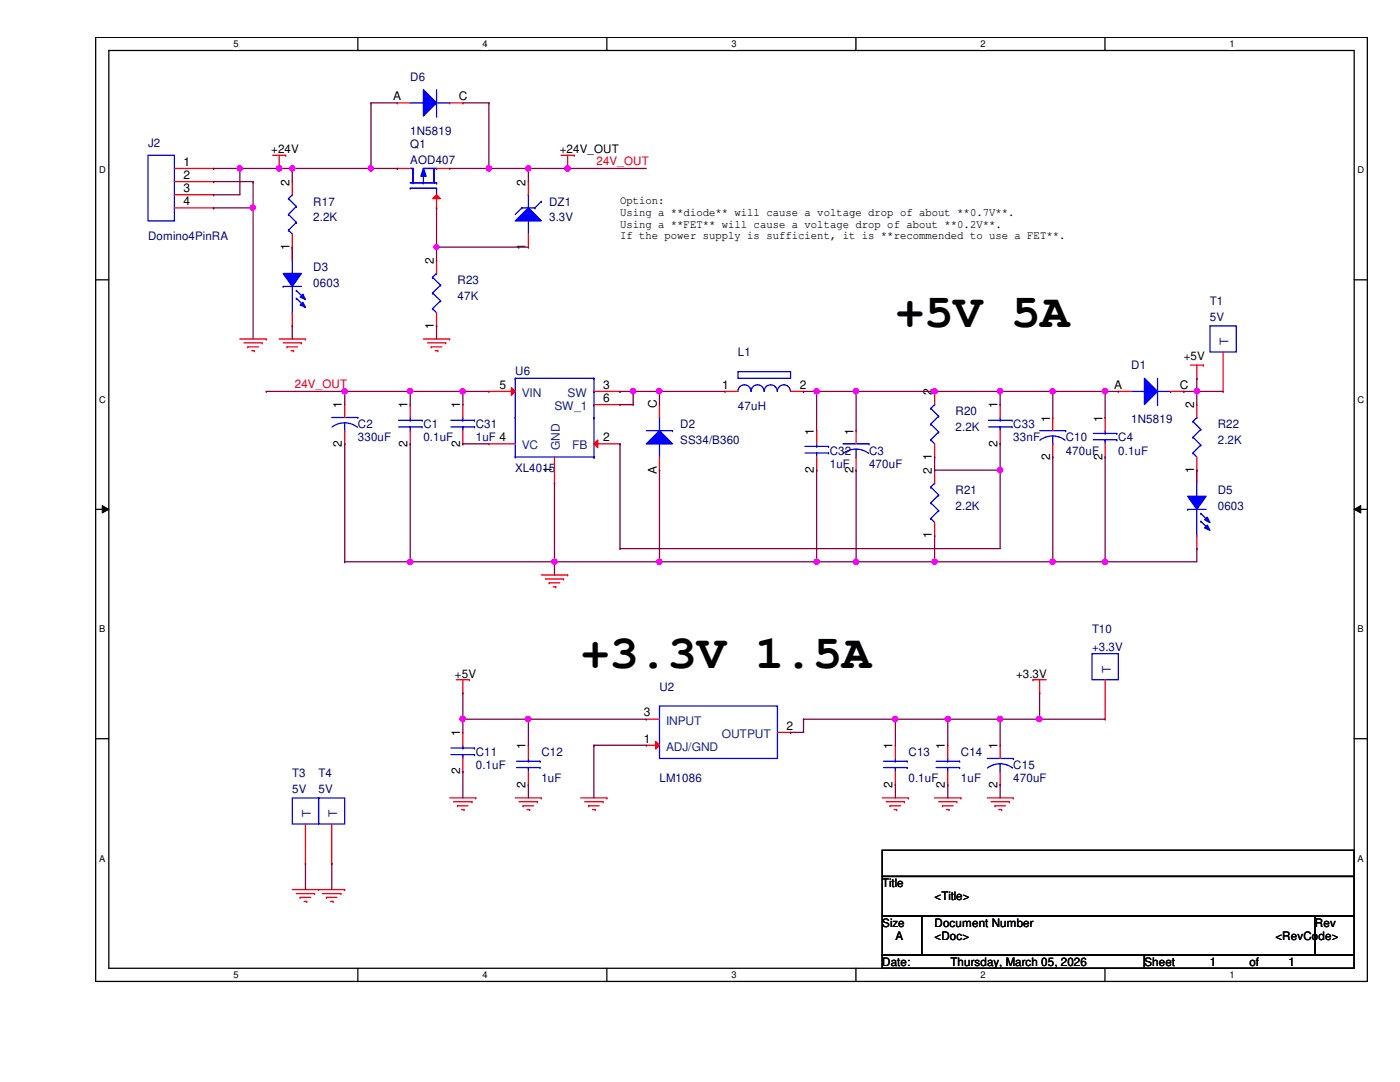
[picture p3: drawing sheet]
<svg xmlns="http://www.w3.org/2000/svg" width="279mm" height="216mm" viewBox="0 0 279 216" stroke-linecap="round" stroke-linejoin="round" font-family="sans-serif">
<path d="M19.1 7.5h253.8v188.3h-253.8zM21.7 10.1h248.6v183.1h-248.6z" fill="none" stroke="#000" stroke-width=".25"/>
<g fill="#fff">
<path d="M46.6 7.7h1v2.1h-1z"/>
<path d="M46.6 193.5h1v2.1h-1z"/>
</g>
<path d="M71.4 7.5v2.6M71.4 193.2v2.6" fill="none" stroke="#000" stroke-width=".25"/>
<g fill="#fff">
<path d="M96.3 7.7h1v2.1h-1z"/>
<path d="M96.3 193.5h1v2.1h-1z"/>
</g>
<path d="M121.1 7.5v2.6M121.1 193.2v2.6" fill="none" stroke="#000" stroke-width=".25"/>
<g fill="#fff">
<path d="M146 7.7h1v2.1h-1z"/>
<path d="M146 193.5h1v2.1h-1z"/>
</g>
<path d="M170.8 7.5v2.6M170.8 193.2v2.6" fill="none" stroke="#000" stroke-width=".25"/>
<g fill="#fff">
<path d="M195.7 7.7h1v2.1h-1z"/>
<path d="M195.7 193.5h1v2.1h-1z"/>
</g>
<path d="M220.5 7.5v2.6M220.5 193.2v2.6" fill="none" stroke="#000" stroke-width=".25"/>
<g fill="#fff">
<path d="M245.4 7.7h1v2.1h-1z"/>
<path d="M245.4 193.5h1v2.1h-1z"/>
<path d="M19.8 32.9h1.3v2.1h-1.3z"/>
<path d="M270.9 32.9h1.3v2.1h-1.3z"/>
<path d="M19.8 78.7h1.3v2.1h-1.3z"/>
<path d="M270.9 78.7h1.3v2.1h-1.3z"/>
</g>
<path d="M19.1 55.8h2.6M270.3 55.8h2.6" fill="none" stroke="#000" stroke-width=".25"/>
<g fill="#fff">
<path d="M19.8 124.5h1.2v2.1h-1.2z"/>
<path d="M270.9 124.5h1.3v2.1h-1.3z"/>
</g>
<path d="M19.1 101.6h2.6M270.3 101.6h2.6" fill="none" stroke="#000" stroke-width=".25"/>
<path d="M20.4 100.9l1.3 .7-1.3 .8zM270.3 101.6l1.3-.7v1.5z" fill="#000"/>
<path d="M20.4 100.9l1.3 .7-1.3 .8zM270.3 101.6l1.3-.7v1.5z" fill="none" stroke="#000" stroke-width=".2"/>
<g fill="#fff">
<path d="M19.8 170.3h1.2v2h-1.2z"/>
<path d="M270.9 170.3h1.3v2h-1.3z"/>
</g>
<path d="M19.1 147.4h2.6M270.3 147.4h2.6M176.1 169.7h94.2v5.2h-94.2zM176.1 174.9h94.2v7.9h-94.2zM176.1 182.8h7.8v7.8h-7.8zM176.1 190.6h52.3v2.6h-52.3zM183.9 182.8h78.5v7.8h-78.5zM228.4 190.6h41.9v2.6h-41.9zM262.4 182.8h7.9v7.8h-7.9z" fill="none" stroke="#000" stroke-width=".25"/>
<g fill="none" stroke="#f00" stroke-width=".25">
<path d="M34.8 33.6h7.8M34.8 36.2h7.8M34.8 38.9h7.8M42.6 33.6h.1M42.6 36.2h.1M42.6 38.9h.1M54.4 31h2.6M55.7 33.6h.1M55.7 31v2.6M57 31h.1M112 31h2.6M113.3 33.6h.1"/>
<path d="M113.3 31v2.6M114.6 31h.1M34.8 41.5h7.8M42.6 41.5h.1M47.9 67.6h5.2M48.7 68.4h3.6M49.4 69.2h.1M49.4 69.2h2.2M50.2 70h.6M50.8 70h.1M52.3 68.4h.1M53.1 67.6h.1"/>
<path d="M55.7 67.6h5.3M56.5 68.4h3.7M57.3 69.2h.1M57.3 69.2h2.1M58.1 70h.5M58.6 70h.1M60.2 68.4h.1M61 67.6h.1M84.5 67.6h5.2M85.3 68.4h3.6M86.1 69.2h.1M86.1 69.2h2.1"/>
<path d="M86.9 70h.5M87.4 70h.1M88.9 68.4h.1M89.7 67.6h.1M144.7 78.1h.1M144.7 78.1h2.6M157.8 78.1h2.6M160.4 78.1h.1M237.6 72.9h2.6M238.8 75.5h.1M238.8 72.9v2.6M240.2 72.9h.1"/>
<path d="M68.8 80.7h.1M68.8 88.6h.1M68.8 80.7v2.6M68.8 85.9v2.7M81.9 80.7h.1M81.9 88.6h.1M81.9 80.7v2.6M81.9 85.9v2.7M170.9 85.9h.1M170.9 93.8h.1M170.9 85.9v2.7M170.9 91.2v2.6"/>
<path d="M186.5 93.8h.1M186.5 93.8v2.6M210.1 83.3h.1M210.1 91.2h.1M210.1 83.3v2.6M210.1 88.6v2.6M238.8 93.8h.1M238.8 80.7h.1M238.8 80.7v2.6M238.8 91.2v2.6M108 114.7h5.3M108.8 115.5h3.7"/>
<path d="M109.6 116.3h.1M109.6 116.3h2.1M110.4 117.1h.5M110.9 117.1h.1M112.5 115.5h.1M113.3 114.7h.1M186.5 106.9h.1M186.5 104.3v2.6M91.1 135.6h2.6M92.4 138.3h.1M92.4 135.6v2.7M93.7 135.6h.1"/>
<path d="M206.2 135.6h.1M206.2 135.6h2.6M207.5 138.3h.1M207.5 135.6v2.7M89.7 159.2h5.3M90.5 160h3.7M94.2 160h.1M95 159.2h.1M102.8 159.2h5.2M103.6 160h3.7M107.3 160h.1M108 159.2h.1"/>
<path d="M115.9 159.2h5.2M116.7 160h3.7M120.4 160h.1M121.1 159.2h.1M176.1 159.2h5.2M176.9 160h3.6M178.7 148.7h.1M178.7 156.6h.1M178.7 148.7v2.6M178.7 154v2.6M180.5 160h.1M181.3 159.2h.1"/>
<path d="M186.5 159.2h5.3M187.3 160h3.7M189.1 148.7h.1M189.1 156.6h.1M189.1 148.7v2.6M189.1 154v2.6M191 160h.1M191.8 159.2h.1M197 159.2h5.2M197.8 160h3.7M199.6 148.7h.1M199.6 156.6h.1"/>
<path d="M199.6 148.7v2.6M199.6 154v2.6M201.5 160h.1M202.2 159.2h.1M58.3 177.5h10.5M59.1 178.3h3.7M59.9 179.1h.1M59.9 179.1h2.1M60.7 179.9h.5M61 172.3h.1M61 164.4v7.9M61.2 179.9h.1"/>
<path d="M62.8 178.3h.1M63.6 177.5h.1M64.3 178.3h3.7M65.2 179.1h.1M65.2 179.1h2M65.9 179.9h.6M66.5 179.9h.1M68 178.3h.1M68.8 177.5h.1M91.3 160.8h.1M91.3 160.8h2.1M92.1 161.5h.5"/>
<path d="M92.6 161.5h.1M104.4 160.8h.1M104.4 160.8h2.1M105.2 161.5h.5M105.7 161.5h.1M117.5 160.8h.1M117.5 160.8h2M118.2 161.5h.6M118.8 161.5h.1M177.6 160.8h.1M177.6 160.8h2.1M178.4 161.5h.5"/>
<path d="M178.9 161.5h.1M188.1 160.8h.1M188.1 160.8h2.1M188.9 161.5h.5M189.4 161.5h.1M198.6 160.8h.1M198.6 160.8h2.1M199.3 161.5h.6M199.9 161.5h.1"/>
</g>
<g fill="none" stroke="#00f" stroke-width=".25">
<path d="M29.5 31h5.3v13.1h-5.3zM147.3 74.2h10.5v1.3h-10.5zM147.3 78.1a1.29 1.29 0 0 1 1.3-1.3 1.29 1.29 0 0 1 1.3 1.3 1.31 1.31 0 0 1 1.3-1.3 1.31 1.31 0 0 1 1.3 1.3M152.5 78.1a1.29 1.29 0 0 1 1.3-1.3 1.29 1.29 0 0 1 1.3 1.3M155.2 78.1a1.29 1.29 0 0 1 1.2-1.3 1.29 1.29 0 0 1 1.3 1.3M66.2 83.3h5.2M68.8 85.9h.1M68.8 84.4l1.3 .2 1.2 .7M68.8 84.4l-1.6 .3-.9 .5M68.8 84.4v1.5M71.4 83.3h.1M79.5 85.2h4.7"/>
<path d="M79.5 83.9h4.7M81.9 83.9h.1M81.9 85.2h.1M81.9 83.3v.6M81.9 85.2v.7M84.2 85.2h.1M84.2 83.9h.1M168.2 88.6h5.2M170.9 91.2h.1M170.9 89.6l1.5 .3 1 .6M170.9 89.6l-1.2 .2-1.4 .7M170.9 89.6v1.6"/>
<path d="M173.4 88.6h.1M185.8 97.2h.1M185.8 97.2l1.5 1.6M186.5 96.4h.1M186.5 96.4l-.7 .8M187.3 98.8h.1M187.3 98.8l-1.5 1.5M207.5 85.9h5.2M210.1 88.6h.1M210.1 87l1.6 .3 .9 .5M210.1 87l-1.1 .1-1.5 .7M210.1 87v1.6"/>
<path d="M212.7 85.9h.1M238.1 90.4h.1M238.1 87.2h.1M238.1 84.1h.1M238.1 90.4l.7 .8M238.1 87.2l1.5 1.6M238.1 84.1l1.5 1.6M238.8 83.3h.1M238.8 83.3l-.7 .8M239.6 88.8h.1M239.6 85.7h.1M239.6 88.8l-1.5 1.6"/>
<path d="M239.6 85.7l-1.5 1.5M185.8 103.5h.1M185.8 100.3h.1M185.8 103.5l.7 .8M185.8 100.3l1.5 1.6M187.3 101.9h.1M187.3 101.9l-1.5 1.6M58.3 159.2h5.3v5.2h-5.3zM176.3 153.2h4.8M176.3 151.9h4.8M178.7 151.9h.1M178.7 153.2h.1"/>
<path d="M178.7 151.3v.6M178.7 153.2v.8M181.1 153.2h.1M181.1 151.9h.1M186.8 153.2h4.7M186.8 151.9h4.7M189.1 151.9h.1M189.1 153.2h.1M189.1 151.3v.6M189.1 153.2v.8M191.5 153.2h.1M191.5 151.9h.1"/>
<path d="M197 151.3h5.2M199.6 154h.1M199.6 152.4l1.6 .3 .9 .5M199.6 152.4l-1.6 .3-.9 .5M199.6 152.4v1.6M202.2 151.3h.1"/>
</g>
<path d="M129 88.6l2.6-2.7 2.6 2.7z" fill="#00f"/>
<g fill="none" stroke="#00f" stroke-width=".25">
<path d="M102.8 75.5h.1M102.8 78.1h.1M102.8 75.5v15.7M102.8 75.5h15.7M118.5 75.5h.1M118.5 78.1h.1M118.5 75.5v15.7M102.8 91.2h.1M102.8 83.3h.1M102.8 91.2h15.7M118.5 91.2h.1M118.5 83.3h.1"/>
<path d="M118.5 80.7h.1M129 88.6l2.6-2.7 2.6 2.7zM129 85.9h5.2M131.6 88.6h.1M131.6 83.3h.1M131.6 83.3v2.6M131.6 88.6v2.6M134.2 85.9h.1"/>
</g>
<path d="M110.7 96.4h.1M110.7 91.2v5.2M131.6 93.8h.1M131.6 80.7h.1M131.6 80.7v2.6M131.6 91.2v2.6" fill="none" stroke="#f00" stroke-width=".25"/>
<path d="M118.5 88.6l.8-.8v1.5z" fill="#f00"/>
<path d="M118.5 78.1h5.2M123.7 78.1h.1M97.6 88.6h.1M97.6 88.6h5.2M118.5 88.6l.8-.8v1.5zM118.5 88.6h5.2M118.5 80.7h7.9M123.7 88.6h.1M126.4 80.7h.1" fill="none" stroke="#f00" stroke-width=".25"/>
<path d="M102.1 77.3l.7 .8-.7 .8z" fill="#f00"/>
<path d="M97.6 78.1h.1M97.6 78.1h5.2M102.1 77.3l.7 .8-.7 .8z" fill="none" stroke="#f00" stroke-width=".25"/>
<path d="M238.8 99h.1M238.8 96.4v2.6M237 101.6h.1M237 101.6h3.7M238.8 106.9h.1M238.8 101.6v5.3" fill="none" stroke="#00f" stroke-width=".25"/>
<path d="M237 99h3.7l-1.9 2.6z" fill-rule="evenodd" fill="#00f"/>
<path d="M237 99h3.7l-1.9 2.6z" fill="none" stroke="#00f" stroke-width=".25"/>
<path d="M240.4 105.3l.6-.5 .5 1z" fill-rule="evenodd" fill="#00f"/>
<path d="M240.4 105.3l.6-.5 .5 1z" fill="none" stroke="#00f" stroke-width=".25"/>
<path d="M240.4 103.7l.6-.5 .5 1.1z" fill-rule="evenodd" fill="#00f"/>
<g fill="none" stroke="#00f" stroke-width=".25">
<path d="M81.9 37.5h.1M81.9 36.5h5.2M81.9 33.6h.5M81.9 37.5h5.2M82.4 33.6h.1M82.4 36.2h.1M82.4 36.5h.1M82.4 33.6v2.9M84.5 36.5h.1M84.5 33.6h2.6M84.5 34.9v1.6M86.6 33.9h.1"/>
<path d="M86.6 33.6h.1M86.6 33.6v2.9M87.1 36.5h.1M87.1 33.6h.1M87.1 37.5h.1M87.1 37.5v1.4M239.6 102.4h.1M239.6 104h.1M239.6 102.4l1.6 1.6M239.6 104l1.6 1.6M240.4 103.7l.6-.5 .5 1.1z"/>
</g>
<path d="M238.8 93.8h.1M238.8 93.8v2.6M238.8 109.5h.1M238.8 106.9v2.6" fill="none" stroke="#f00" stroke-width=".25"/>
<path d="M84.5 33.6l.5 1.6h-1z" fill="#00f"/>
<path d="M84.5 33.6l.5 1.6h-1z" fill="none" stroke="#00f" stroke-width=".25"/>
<path d="M86.4 39.6l.7-.7 .8 .7z" fill="#f00"/>
<g fill="none" stroke="#f00" stroke-width=".25">
<path d="M58.3 36.2h.1M58.3 36.2v2.7M79.3 33.6h.1M79.3 33.6h2.6M86.4 39.6l.7-.7 .8 .7zM87.1 38.9v2.6M87.1 33.6h2.6M89.7 33.6h.1M58.3 49.3h.1M58.3 46.7v2.6M87.1 41.5h.1M244.1 78.1h.1"/>
<path d="M244.1 70.2v7.9M199.6 80.7h.1M199.6 88.6h.1M199.6 80.7v2.6M199.6 85.9v2.7M220.6 135.6v7.9M220.6 143.5h.1M66.2 172.3h.1M66.2 164.4v7.9"/>
</g>
<g fill="none" stroke="#00f" stroke-width=".25">
<path d="M57.6 39.6h.1M57.6 39.6l1.5 1.6M58.3 38.9h.1M58.3 38.9l-.7 .7M57.6 45.9h.1M57.6 42.8h.1M57.6 45.9l.7 .8M57.6 42.8l1.5 1.6M59.1 44.4h.1M59.1 41.2h.1M59.1 44.4l-1.5 1.5M59.1 41.2l-1.5 1.6"/>
<path d="M241.5 65h5.2v5.2h-5.2zM197.3 85.2h4.7M197.3 83.9h4.7M199.6 83.9h.1M199.6 85.2h.1M199.6 83.3v.6M199.6 85.2v.7M202 85.2h.1M202 83.9h.1M217.9 130.4h5.3v5.2h-5.3zM63.6 159.2h5.2v5.2h-5.2z"/>
</g>
<path d="M84.5 17.9l2.6 2.6-2.6 2.7z" fill="#00f"/>
<path d="M84.5 17.9l2.6 2.6-2.6 2.7zM87.1 17.9v5.3M81.9 20.5h2.6M84.5 20.5h.1M87.1 23.2h.1M87.1 20.5h2.6M89.7 20.5h.1" fill="none" stroke="#00f" stroke-width=".25"/>
<path d="M79.3 20.5h.1M79.3 20.5h2.6M89.7 20.5h2.7M92.4 20.5h.1" fill="none" stroke="#f00" stroke-width=".25"/>
<path d="M102.8 44.1l2.7-2.6 2.5 2.6z" fill="#00f"/>
<g fill="none" stroke="#00f" stroke-width=".25">
<path d="M105.5 38.9h.1M105.5 38.9v2.6M56.5 57.1h.1M56.5 57.1h3.7M58.3 54.6h.1M58.3 51.9v2.7M58.3 57.1v5.3M102.8 44.1l2.7-2.6 2.5 2.6zM104.1 41.5h.1M104.1 41.5l-1.3 1.3M104.1 41.5h2.7M105.5 44.1h.1"/>
<path d="M105.5 44.1v2.6M106.8 41.5h.1M108 40.2h.1M108 40.2l-1.2 1.3M58.3 62.4h.1M160.7 90.4h4.7M160.7 89.1h4.7M163 89.1h.1M163 90.4h.1M163 88.6v.5M163 90.4v.8M165.4 90.4h.1"/>
<path d="M165.4 89.1h.1M185.8 87.8h.1M185.8 84.6h.1M185.8 81.5h.1M185.8 87.8l.7 .8M185.8 84.6l1.5 1.6M185.8 81.5l1.5 1.6M186.5 80.7h.1M186.5 80.7l-.7 .8M187.3 86.2h.1M187.3 83.1h.1M187.3 86.2l-1.5 1.6"/>
<path d="M187.3 83.1l-1.5 1.5M90 150.6h4.7M90 149.3h4.7M92.4 149.3h.1M92.4 150.6h.1M92.4 148.7v.6M92.4 150.6v.7M94.7 150.6h.1M94.7 149.3h.1"/>
</g>
<g fill="none" stroke="#f00" stroke-width=".25">
<path d="M105.5 36.2h.1M105.5 36.2v2.7M105.5 49.3h.1M105.5 46.7v2.6M186.5 78.1h.1M186.5 78.1v2.6M163 85.9h.1M163 93.8h.1M163 85.9v2.7M163 91.2v2.6M186.5 91.2h.1M186.5 88.6v2.6"/>
<path d="M92.4 146.1h.1M92.4 154h.1M92.4 146.1v2.6M92.4 151.3v2.7"/>
</g>
<path d="M56.5 54.6h3.7l-1.9 2.5z" fill-rule="evenodd" fill="#00f"/>
<path d="M56.5 54.6h3.7l-1.9 2.5z" fill="none" stroke="#00f" stroke-width=".25"/>
<path d="M59.9 60.8l.6-.5 .5 1z" fill-rule="evenodd" fill="#00f"/>
<path d="M59.9 60.8l.6-.5 .5 1z" fill="none" stroke="#00f" stroke-width=".25"/>
<path d="M60.5 58.7l.5 1.1-1.1-.5z" fill-rule="evenodd" fill="#00f"/>
<path d="M59.1 58h.1M59.1 59.5h.1M59.1 58l1.6 1.5M59.1 59.5l1.6 1.6M60.5 58.7l.5 1.1-1.1-.5z" fill="none" stroke="#00f" stroke-width=".25"/>
<path d="M58.3 49.3h.1M58.3 49.3v2.6M58.3 65h.1M58.3 62.4v2.6" fill="none" stroke="#f00" stroke-width=".25"/>
<path d="M228.4 75.5l2.6 2.6-2.6 2.6z" fill="#00f"/>
<g fill="none" stroke="#00f" stroke-width=".25">
<path d="M86.3 58.5h.1M86.3 55.3h.1M86.3 58.5l1.6 1.5M86.3 55.3l1.6 1.6M87.1 54.6h.1M87.1 54.6l-.8 .7M87.9 56.9h.1M87.9 56.9l-1.6 1.6M86.3 61.6h.1M86.3 61.6l.8 .8M87.9 60h.1M87.9 60l-1.6 1.6"/>
<path d="M225.8 78.1h2.6M228.4 75.5l2.6 2.6-2.6 2.6zM228.4 78.1h.1M231 75.5v5.2M231 78.1h2.6M233.6 78.1h.1M90 85.2h4.7M90 83.9h4.7M92.4 83.9h.1M92.4 85.2h.1M92.4 83.3v.6M92.4 85.2v.7"/>
<path d="M94.7 85.2h.1M94.7 83.9h.1M231 80.7h.1M131.6 140.9h23.6v10.4h-23.6z"/>
</g>
<g fill="none" stroke="#f00" stroke-width=".25">
<path d="M87.1 51.9h.1M87.1 51.9v2.7M87.1 65h.1M87.1 62.4v2.6M223.2 78.1h.1M223.2 78.1h2.6M233.6 78.1h2.7M236.3 78.1h.1M92.4 80.7h.1M92.4 88.6h.1M92.4 80.7v2.6M92.4 85.9v2.7"/>
<path d="M129 143.5h.1M129 143.5h2.6M155.2 146.1h2.6M157.8 146.1h.1"/>
</g>
<path d="M130.9 148l.7 .7-.7 .8z" fill="#f00"/>
<path d="M220.6 83.3h.1M220.6 91.2h.1M220.6 83.3v2.6M220.6 88.6v2.6M105.5 148.7h.1M105.5 156.6h.1M105.5 148.7v2.6M105.5 154v2.6M129 148.7h.1M129 148.7h2.6M130.9 148l.7 .7-.7 .8z" fill="none" stroke="#f00" stroke-width=".25"/>
<g fill="none" stroke="#00f" stroke-width=".25">
<path d="M218.2 87.8h4.7M218.2 86.5h4.7M220.6 86.5h.1M220.6 87.8h.1M220.6 85.9v.6M220.6 87.8v.8M222.9 87.8h.1M222.9 86.5h.1M103.1 153.2h4.7M103.1 151.9h4.7M105.5 151.9h.1M105.5 153.2h.1"/>
<path d="M105.5 151.3v.6M105.5 153.2v.8M107.8 153.2h.1M107.8 151.9h.1"/>
</g>
<path d="M92.4 138.3h.1M92.4 138.3v7.8M207.5 138.3h.1M207.5 138.3v5.2M92.4 143.5h.1M92.4 143.5h13.1" fill="none" stroke="#800040" stroke-width=".25"/>
<circle cx="92.3" cy="143.5" r=".51" fill="#f0f"/>
<circle cx="92.3" cy="143.5" r=".51" fill="none" stroke="#f0f" stroke-width=".25"/>
<path d="M105.5 143.5h.1M105.5 143.5v5.2M105.5 143.5h23.5" fill="none" stroke="#800040" stroke-width=".25"/>
<circle cx="105.4" cy="143.5" r=".51" fill="#f0f"/>
<circle cx="105.4" cy="143.5" r=".51" fill="none" stroke="#f0f" stroke-width=".25"/>
<path d="M160.4 143.5h.1M160.4 143.5v2.6M160.4 143.5h28.7M178.7 143.5h.1" fill="none" stroke="#800040" stroke-width=".25"/>
<circle cx="189.1" cy="143.5" r=".51" fill="#f0f"/>
<circle cx="189.1" cy="143.5" r=".51" fill="none" stroke="#f0f" stroke-width=".25"/>
<circle cx="178.7" cy="143.5" r=".5" fill="#f0f"/>
<circle cx="178.7" cy="143.5" r=".5" fill="none" stroke="#f0f" stroke-width=".25"/>
<path d="M178.7 143.5h.1M178.7 143.5v5.2M189.1 143.5h.1M189.1 143.5v5.2M189.1 143.5h10.5M199.6 143.5h.1M199.6 143.5v5.2" fill="none" stroke="#800040" stroke-width=".25"/>
<circle cx="199.6" cy="143.5" r=".51" fill="#f0f"/>
<circle cx="199.6" cy="143.5" r=".51" fill="none" stroke="#f0f" stroke-width=".25"/>
<path d="M199.6 143.5h.1M199.6 143.5h21M207.5 143.5h.1" fill="none" stroke="#800040" stroke-width=".25"/>
<circle cx="207.4" cy="143.5" r=".51" fill="#f0f"/>
<circle cx="207.4" cy="143.5" r=".51" fill="none" stroke="#f0f" stroke-width=".25"/>
<g fill="none" stroke="#800040" stroke-width=".25">
<path d="M42.6 33.6h.1M42.6 33.6h5.3M55.7 33.6h.1M55.7 33.6h2.6M89.7 33.6h7.9M97.6 33.6h.1M113.3 33.6h.1M113.3 33.6h15.7M92.4 154h.1M92.4 154v5.2M105.5 156.6h.1M105.5 156.6v2.6"/>
<path d="M118.5 148.7h.1M118.5 148.7h10.5M118.5 148.7v10.5M157.8 146.1h.1M157.8 146.1h2.6M178.7 156.6h.1M178.7 156.6v2.6M189.1 156.6h.1M189.1 156.6v2.6M199.6 156.6h.1M199.6 156.6v2.6M61 172.3h.1"/>
<path d="M61 172.3v5.2M66.2 172.3h.1M66.2 172.3v5.2"/>
</g>
<circle cx="113.2" cy="33.6" r=".5" fill="#f0f"/>
<circle cx="113.2" cy="33.6" r=".5" fill="none" stroke="#f0f" stroke-width=".25"/>
<g fill="none" stroke="#800040" stroke-width=".25">
<path d="M42.6 36.2h.1M42.6 36.2h7.9M50.5 36.2h.1M50.5 36.2v5.3M58.3 49.3h.1M58.3 49.3v2.6M58.3 65h.1M58.3 65v2.6M68.8 78.1h.1M68.8 78.1v2.6M123.7 78.1h.1M123.7 78.1h2.7"/>
<path d="M68.8 88.6h.1M68.8 88.6v23.5"/>
</g>
<circle cx="68.8" cy="78.1" r=".51" fill="#f0f"/>
<circle cx="68.8" cy="78.1" r=".51" fill="none" stroke="#f0f" stroke-width=".25"/>
<path d="M68.8 78.1h.1M68.8 78.1h23.6M81.9 78.1h.1M81.9 78.1v2.6" fill="none" stroke="#800040" stroke-width=".25"/>
<circle cx="92.3" cy="78.1" r=".51" fill="#f0f"/>
<circle cx="92.3" cy="78.1" r=".51" fill="none" stroke="#f0f" stroke-width=".25"/>
<circle cx="81.9" cy="78.1" r=".51" fill="#f0f"/>
<circle cx="81.9" cy="78.1" r=".51" fill="none" stroke="#f0f" stroke-width=".25"/>
<path d="M92.4 78.1h.1M92.4 78.1v2.6M92.4 78.1h5.2M126.4 78.1h.1M126.4 78.1v2.6h-2.7M92.4 88.6h.1M92.4 88.6h5.2M123.7 80.7h.1" fill="none" stroke="#800040" stroke-width=".25"/>
<circle cx="126.3" cy="78.1" r=".5" fill="#f0f"/>
<circle cx="126.3" cy="78.1" r=".5" fill="none" stroke="#f0f" stroke-width=".25"/>
<path d="M126.4 78.1h.1M126.4 78.1h5.2M131.6 78.1h.1M131.6 78.1v2.6" fill="none" stroke="#800040" stroke-width=".25"/>
<circle cx="131.6" cy="78.1" r=".51" fill="#f0f"/>
<circle cx="131.6" cy="78.1" r=".51" fill="none" stroke="#f0f" stroke-width=".25"/>
<path d="M131.6 78.1h.1M131.6 78.1h13.1M131.6 93.8h.1M131.6 93.8v18.3" fill="none" stroke="#800040" stroke-width=".25"/>
<circle cx="131.6" cy="112.1" r=".51" fill="#f0f"/>
<circle cx="131.6" cy="112.1" r=".51" fill="none" stroke="#f0f" stroke-width=".25"/>
<path d="M110.7 96.4h.1M110.7 96.4v15.7" fill="none" stroke="#800040" stroke-width=".25"/>
<circle cx="110.7" cy="112.1" r=".51" fill="#f0f"/>
<circle cx="110.7" cy="112.1" r=".51" fill="none" stroke="#f0f" stroke-width=".25"/>
<path d="M160.4 78.1h.1M160.4 78.1h2.6M170.9 93.8h.1M170.9 93.8v18.3" fill="none" stroke="#800040" stroke-width=".25"/>
<circle cx="170.8" cy="112.1" r=".51" fill="#f0f"/>
<circle cx="170.8" cy="112.1" r=".51" fill="none" stroke="#f0f" stroke-width=".25"/>
<path d="M163 78.1h.1M163 78.1v7.8M170.9 78.1h.1M170.9 78.1v7.8" fill="none" stroke="#800040" stroke-width=".25"/>
<circle cx="163" cy="78.1" r=".51" fill="#f0f"/>
<circle cx="163" cy="78.1" r=".51" fill="none" stroke="#f0f" stroke-width=".25"/>
<path d="M163 93.8h.1M163 93.8v18.3" fill="none" stroke="#800040" stroke-width=".25"/>
<circle cx="163" cy="112.1" r=".51" fill="#f0f"/>
<circle cx="163" cy="112.1" r=".51" fill="none" stroke="#f0f" stroke-width=".25"/>
<path d="M163 78.1h.1M163 78.1h23.5M170.9 78.1h.1" fill="none" stroke="#800040" stroke-width=".25"/>
<circle cx="186.5" cy="78.1" r=".51" fill="#f0f"/>
<circle cx="186.5" cy="78.1" r=".51" fill="none" stroke="#f0f" stroke-width=".25"/>
<circle cx="170.8" cy="78.1" r=".51" fill="#f0f"/>
<circle cx="170.8" cy="78.1" r=".51" fill="none" stroke="#f0f" stroke-width=".25"/>
<path d="M186.5 78.1h.1M186.5 78.1h13.1M199.6 78.1h.1M199.6 78.1v2.6M186.5 91.2h.1M186.5 91.2v2.6" fill="none" stroke="#800040" stroke-width=".25"/>
<circle cx="199.6" cy="78.1" r=".51" fill="#f0f"/>
<circle cx="199.6" cy="78.1" r=".51" fill="none" stroke="#f0f" stroke-width=".25"/>
<path d="M81.9 88.6h.1M81.9 88.6v23.5h-13.1M186.5 93.8h.1M199.6 88.6h.1M199.6 88.6v5.2h-13.1M68.8 112.1h.1" fill="none" stroke="#800040" stroke-width=".25"/>
<circle cx="81.9" cy="112.1" r=".51" fill="#f0f"/>
<circle cx="81.9" cy="112.1" r=".51" fill="none" stroke="#f0f" stroke-width=".25"/>
<path d="M81.9 112.1h.1M81.9 112.1h49.7M110.7 112.1h.1M163 112.1h.1M170.9 112.1h.1M186.5 106.9h.1M186.5 106.9v5.2h-23.5" fill="none" stroke="#800040" stroke-width=".25"/>
<circle cx="186.5" cy="112.1" r=".51" fill="#f0f"/>
<circle cx="186.5" cy="112.1" r=".51" fill="none" stroke="#f0f" stroke-width=".25"/>
<path d="M123.7 88.6h.1M123.7 88.6v20.9M199.6 93.8h.1M199.6 93.8v15.7h-75.9M123.7 109.5h.1M131.6 112.1h.1M131.6 112.1h31.4" fill="none" stroke="#800040" stroke-width=".25"/>
<circle cx="199.6" cy="93.8" r=".51" fill="#f0f"/>
<circle cx="199.6" cy="93.8" r=".51" fill="none" stroke="#f0f" stroke-width=".25"/>
<path d="M199.6 78.1h.1M199.6 78.1h21M210.1 78.1h.1" fill="none" stroke="#800040" stroke-width=".25"/>
<circle cx="220.5" cy="78.1" r=".51" fill="#f0f"/>
<circle cx="220.5" cy="78.1" r=".51" fill="none" stroke="#f0f" stroke-width=".25"/>
<circle cx="210.1" cy="78.1" r=".51" fill="#f0f"/>
<circle cx="210.1" cy="78.1" r=".51" fill="none" stroke="#f0f" stroke-width=".25"/>
<path d="M210.1 78.1h.1M210.1 78.1v5.2M220.6 78.1h.1M220.6 78.1h2.6M220.6 78.1v5.2M236.3 78.1h.1M236.3 78.1h7.8M238.8 75.5h.1M238.8 78.1h.1M238.8 75.5v2.6M210.1 91.2h.1M210.1 91.2v20.9" fill="none" stroke="#800040" stroke-width=".25"/>
<circle cx="210.1" cy="112.1" r=".51" fill="#f0f"/>
<circle cx="210.1" cy="112.1" r=".51" fill="none" stroke="#f0f" stroke-width=".25"/>
<path d="M220.6 91.2h.1M220.6 91.2v20.9M186.5 112.1h.1M186.5 112.1h23.6" fill="none" stroke="#800040" stroke-width=".25"/>
<circle cx="220.5" cy="112.1" r=".51" fill="#f0f"/>
<circle cx="220.5" cy="112.1" r=".51" fill="none" stroke="#f0f" stroke-width=".25"/>
<path d="M42.6 38.9h.1M47.9 33.6h.1M47.9 33.6v5.3h-5.3M47.9 33.6h7.8M58.3 33.6h.1M58.3 33.6v2.6M110.7 112.1h.1M110.7 112.1v2.6M210.1 112.1h.1M210.1 112.1h10.5" fill="none" stroke="#800040" stroke-width=".25"/>
<circle cx="55.7" cy="33.6" r=".51" fill="#f0f"/>
<circle cx="55.7" cy="33.6" r=".51" fill="none" stroke="#f0f" stroke-width=".25"/>
<circle cx="47.8" cy="33.6" r=".5" fill="#f0f"/>
<circle cx="47.8" cy="33.6" r=".5" fill="none" stroke="#f0f" stroke-width=".25"/>
<path d="M42.6 41.5h.1M42.6 41.5h7.9M50.5 41.5h.1M50.5 41.5v26.1" fill="none" stroke="#800040" stroke-width=".25"/>
<circle cx="50.5" cy="41.4" r=".51" fill="#f0f"/>
<circle cx="50.5" cy="41.4" r=".51" fill="none" stroke="#f0f" stroke-width=".25"/>
<path d="M238.8 78.1h.1M238.8 78.1v2.6" fill="none" stroke="#800040" stroke-width=".25"/>
<circle cx="238.8" cy="78.1" r=".51" fill="#f0f"/>
<circle cx="238.8" cy="78.1" r=".51" fill="none" stroke="#f0f" stroke-width=".25"/>
<path d="M87.1 41.5h.1M87.1 41.5v7.8M87.1 65h.1M87.1 65v2.6M238.8 93.8h.1M238.8 93.8v2.6M220.6 112.1h.1M238.8 109.5h.1M238.8 109.5v2.6h-18.2" fill="none" stroke="#800040" stroke-width=".25"/>
<circle cx="87.1" cy="49.3" r=".49" fill="#f0f"/>
<circle cx="87.1" cy="49.3" r=".49" fill="none" stroke="#f0f" stroke-width=".25"/>
<path d="M105.5 33.6h.1M105.5 33.6v2.6" fill="none" stroke="#800040" stroke-width=".25"/>
<circle cx="105.4" cy="33.6" r=".51" fill="#f0f"/>
<circle cx="105.4" cy="33.6" r=".51" fill="none" stroke="#f0f" stroke-width=".25"/>
<path d="M58.3 33.6h15.7M74 33.6h.1M105.5 33.6h.1M105.5 33.6h7.8M87.1 49.3h.1M87.1 49.3h18.4M87.1 49.3v2.6" fill="none" stroke="#800040" stroke-width=".25"/>
<circle cx="58.3" cy="33.6" r=".51" fill="#f0f"/>
<circle cx="58.3" cy="33.6" r=".51" fill="none" stroke="#f0f" stroke-width=".25"/>
<path d="M74 20.5h.1M74 33.6h.1M74 20.5h5.3M74 20.5v13.1M53.1 78.1h.1M53.1 78.1h15.7" fill="none" stroke="#800040" stroke-width=".25"/>
<circle cx="74" cy="33.6" r=".5" fill="#f0f"/>
<circle cx="74" cy="33.6" r=".5" fill="none" stroke="#f0f" stroke-width=".25"/>
<path d="M74 33.6h5.3M79.3 33.6h.1M92.4 20.5h5.2M97.6 20.5h.1M97.6 33.6h.1M97.6 20.5v13.1" fill="none" stroke="#800040" stroke-width=".25"/>
<circle cx="97.6" cy="33.6" r=".51" fill="#f0f"/>
<circle cx="97.6" cy="33.6" r=".51" fill="none" stroke="#f0f" stroke-width=".25"/>
<path d="M97.6 33.6h7.9M105.5 33.6h.1" fill="none" stroke="#800040" stroke-width=".25"/>
<circle cx="92.3" cy="143.5" r=".51" fill="#f0f"/>
<circle cx="92.3" cy="143.5" r=".51" fill="none" stroke="#f0f" stroke-width=".25"/>
<circle cx="105.4" cy="143.5" r=".51" fill="#f0f"/>
<circle cx="105.4" cy="143.5" r=".51" fill="none" stroke="#f0f" stroke-width=".25"/>
<circle cx="189.1" cy="143.5" r=".51" fill="#f0f"/>
<circle cx="189.1" cy="143.5" r=".51" fill="none" stroke="#f0f" stroke-width=".25"/>
<circle cx="178.7" cy="143.5" r=".5" fill="#f0f"/>
<circle cx="178.7" cy="143.5" r=".5" fill="none" stroke="#f0f" stroke-width=".25"/>
<circle cx="199.6" cy="143.5" r=".51" fill="#f0f"/>
<circle cx="199.6" cy="143.5" r=".51" fill="none" stroke="#f0f" stroke-width=".25"/>
<circle cx="207.4" cy="143.5" r=".51" fill="#f0f"/>
<circle cx="207.4" cy="143.5" r=".51" fill="none" stroke="#f0f" stroke-width=".25"/>
<circle cx="113.2" cy="33.6" r=".5" fill="#f0f"/>
<circle cx="113.2" cy="33.6" r=".5" fill="none" stroke="#f0f" stroke-width=".25"/>
<circle cx="68.8" cy="78.1" r=".51" fill="#f0f"/>
<circle cx="68.8" cy="78.1" r=".51" fill="none" stroke="#f0f" stroke-width=".25"/>
<circle cx="92.3" cy="78.1" r=".51" fill="#f0f"/>
<circle cx="92.3" cy="78.1" r=".51" fill="none" stroke="#f0f" stroke-width=".25"/>
<circle cx="81.9" cy="78.1" r=".51" fill="#f0f"/>
<circle cx="81.9" cy="78.1" r=".51" fill="none" stroke="#f0f" stroke-width=".25"/>
<circle cx="126.3" cy="78.1" r=".5" fill="#f0f"/>
<circle cx="126.3" cy="78.1" r=".5" fill="none" stroke="#f0f" stroke-width=".25"/>
<circle cx="131.6" cy="78.1" r=".51" fill="#f0f"/>
<circle cx="131.6" cy="78.1" r=".51" fill="none" stroke="#f0f" stroke-width=".25"/>
<circle cx="131.6" cy="112.1" r=".51" fill="#f0f"/>
<circle cx="131.6" cy="112.1" r=".51" fill="none" stroke="#f0f" stroke-width=".25"/>
<circle cx="110.7" cy="112.1" r=".51" fill="#f0f"/>
<circle cx="110.7" cy="112.1" r=".51" fill="none" stroke="#f0f" stroke-width=".25"/>
<circle cx="170.8" cy="112.1" r=".51" fill="#f0f"/>
<circle cx="170.8" cy="112.1" r=".51" fill="none" stroke="#f0f" stroke-width=".25"/>
<circle cx="163" cy="78.1" r=".51" fill="#f0f"/>
<circle cx="163" cy="78.1" r=".51" fill="none" stroke="#f0f" stroke-width=".25"/>
<circle cx="163" cy="112.1" r=".51" fill="#f0f"/>
<circle cx="163" cy="112.1" r=".51" fill="none" stroke="#f0f" stroke-width=".25"/>
<circle cx="186.5" cy="78.1" r=".51" fill="#f0f"/>
<circle cx="186.5" cy="78.1" r=".51" fill="none" stroke="#f0f" stroke-width=".25"/>
<circle cx="170.8" cy="78.1" r=".51" fill="#f0f"/>
<circle cx="170.8" cy="78.1" r=".51" fill="none" stroke="#f0f" stroke-width=".25"/>
<circle cx="199.6" cy="78.1" r=".51" fill="#f0f"/>
<circle cx="199.6" cy="78.1" r=".51" fill="none" stroke="#f0f" stroke-width=".25"/>
<circle cx="81.9" cy="112.1" r=".51" fill="#f0f"/>
<circle cx="81.9" cy="112.1" r=".51" fill="none" stroke="#f0f" stroke-width=".25"/>
<circle cx="186.5" cy="112.1" r=".51" fill="#f0f"/>
<circle cx="186.5" cy="112.1" r=".51" fill="none" stroke="#f0f" stroke-width=".25"/>
<circle cx="199.6" cy="93.8" r=".51" fill="#f0f"/>
<circle cx="199.6" cy="93.8" r=".51" fill="none" stroke="#f0f" stroke-width=".25"/>
<circle cx="220.5" cy="78.1" r=".51" fill="#f0f"/>
<circle cx="220.5" cy="78.1" r=".51" fill="none" stroke="#f0f" stroke-width=".25"/>
<circle cx="210.1" cy="78.1" r=".51" fill="#f0f"/>
<circle cx="210.1" cy="78.1" r=".51" fill="none" stroke="#f0f" stroke-width=".25"/>
<circle cx="210.1" cy="112.1" r=".51" fill="#f0f"/>
<circle cx="210.1" cy="112.1" r=".51" fill="none" stroke="#f0f" stroke-width=".25"/>
<circle cx="220.5" cy="112.1" r=".51" fill="#f0f"/>
<circle cx="220.5" cy="112.1" r=".51" fill="none" stroke="#f0f" stroke-width=".25"/>
<circle cx="55.7" cy="33.6" r=".51" fill="#f0f"/>
<circle cx="55.7" cy="33.6" r=".51" fill="none" stroke="#f0f" stroke-width=".25"/>
<circle cx="47.8" cy="33.6" r=".5" fill="#f0f"/>
<circle cx="47.8" cy="33.6" r=".5" fill="none" stroke="#f0f" stroke-width=".25"/>
<circle cx="50.5" cy="41.4" r=".51" fill="#f0f"/>
<circle cx="50.5" cy="41.4" r=".51" fill="none" stroke="#f0f" stroke-width=".25"/>
<circle cx="238.8" cy="78.1" r=".51" fill="#f0f"/>
<circle cx="238.8" cy="78.1" r=".51" fill="none" stroke="#f0f" stroke-width=".25"/>
<circle cx="87.1" cy="49.3" r=".49" fill="#f0f"/>
<circle cx="87.1" cy="49.3" r=".49" fill="none" stroke="#f0f" stroke-width=".25"/>
<circle cx="105.4" cy="33.6" r=".51" fill="#f0f"/>
<circle cx="105.4" cy="33.6" r=".51" fill="none" stroke="#f0f" stroke-width=".25"/>
<circle cx="58.3" cy="33.6" r=".51" fill="#f0f"/>
<circle cx="58.3" cy="33.6" r=".51" fill="none" stroke="#f0f" stroke-width=".25"/>
<circle cx="74" cy="33.6" r=".5" fill="#f0f"/>
<circle cx="74" cy="33.6" r=".5" fill="none" stroke="#f0f" stroke-width=".25"/>
<circle cx="97.6" cy="33.6" r=".51" fill="#f0f"/>
<circle cx="97.6" cy="33.6" r=".51" fill="none" stroke="#f0f" stroke-width=".25"/>
<g font-size="9.7">
<text x="178.7" y="65.3">+5V 5A</text>
<text x="115.9" y="133.3">+3.3V 1.5A</text>
</g>
<g font-size="2.4">
<text x="78.5" y="20">A</text>
<text x="91.6" y="20">C</text>
<text x="36.6" y="33.1">1</text>
<text x="36.6" y="35.7">2</text>
<text x="36.6" y="38.3">3</text>
<text x="36.6" y="40.9">4</text>
<text x="57.8" y="37" transform="rotate(-90 57.8 37)">2</text>
<text x="104.9" y="37" transform="rotate(-90 104.9 37)">2</text>
<text x="57.8" y="49.9" transform="rotate(-90 57.8 49.9)">1</text>
<text x="86.6" y="52.7" transform="rotate(-90 86.6 52.7)">2</text>
<text x="104.9" y="49.9" transform="rotate(-90 104.9 49.9)">1</text>
<text x="86.6" y="65.6" transform="rotate(-90 86.6 65.6)">1</text>
<text x="99.7" y="77.6">5</text>
<text x="120.4" y="77.6">3</text>
<text x="144.1" y="77.6">1</text>
<text x="159.6" y="77.6">2</text>
<text x="222.4" y="77.6">A</text>
<text x="235.5" y="77.6">C</text>
<text x="68.2" y="81.5" transform="rotate(-90 68.2 81.5)">1</text>
<text x="81.3" y="81.5" transform="rotate(-90 81.3 81.5)">1</text>
<text x="91.8" y="81.5" transform="rotate(-90 91.8 81.5)">1</text>
<text x="120.4" y="80.2">6</text>
<text x="131.1" y="81.5" transform="rotate(-90 131.1 81.5)">C</text>
<text x="186" y="78.9" transform="rotate(-90 186 78.9)">2</text>
<text x="199.1" y="81.5" transform="rotate(-90 199.1 81.5)">1</text>
<text x="238.3" y="81.5" transform="rotate(-90 238.3 81.5)">2</text>
<text x="68.2" y="89.1" transform="rotate(-90 68.2 89.1)">2</text>
<text x="81.3" y="89.1" transform="rotate(-90 81.3 89.1)">2</text>
<text x="91.8" y="89.1" transform="rotate(-90 91.8 89.1)">2</text>
<text x="120.4" y="88">2</text>
<text x="162.4" y="86.7" transform="rotate(-90 162.4 86.7)">1</text>
<text x="170.3" y="86.7" transform="rotate(-90 170.3 86.7)">1</text>
<text x="199.1" y="89.1" transform="rotate(-90 199.1 89.1)">2</text>
<text x="209.5" y="84.1" transform="rotate(-90 209.5 84.1)">1</text>
<text x="220" y="84.1" transform="rotate(-90 220 84.1)">1</text>
<text x="110.1" y="94.4" transform="rotate(-90 110.1 94.4)">1</text>
<text x="131.1" y="94.6" transform="rotate(-90 131.1 94.6)">A</text>
<text x="162.4" y="94.4" transform="rotate(-90 162.4 94.4)">2</text>
<text x="170.3" y="94.4" transform="rotate(-90 170.3 94.4)">2</text>
<text x="186" y="94.6" transform="rotate(-90 186 94.6)">2</text>
<text x="186" y="91.7" transform="rotate(-90 186 91.7)">1</text>
<text x="209.5" y="91.7" transform="rotate(-90 209.5 91.7)">2</text>
<text x="220" y="91.7" transform="rotate(-90 220 91.7)">2</text>
<text x="238.3" y="94.4" transform="rotate(-90 238.3 94.4)">1</text>
<text x="186" y="107.4" transform="rotate(-90 186 107.4)">1</text>
<text x="128.5" y="143">3</text>
<text x="91.8" y="146.9" transform="rotate(-90 91.8 146.9)">1</text>
<text x="104.9" y="149.5" transform="rotate(-90 104.9 149.5)">1</text>
<text x="128.5" y="148.2">1</text>
<text x="157" y="145.6">2</text>
<text x="178.1" y="149.5" transform="rotate(-90 178.1 149.5)">1</text>
<text x="188.6" y="149.5" transform="rotate(-90 188.6 149.5)">1</text>
<text x="199.1" y="149.5" transform="rotate(-90 199.1 149.5)">1</text>
<text x="91.8" y="154.5" transform="rotate(-90 91.8 154.5)">2</text>
<text x="104.9" y="157.1" transform="rotate(-90 104.9 157.1)">2</text>
<text x="178.1" y="157.1" transform="rotate(-90 178.1 157.1)">2</text>
<text x="188.6" y="157.1" transform="rotate(-90 188.6 157.1)">2</text>
<text x="199.1" y="157.1" transform="rotate(-90 199.1 157.1)">2</text>
</g>
<g font-size="2.4" fill="#004080">
<text x="245.2" y="68.9" transform="rotate(-90 245.2 68.9)">T</text>
<text x="104.1" y="79.2">VIN</text>
<text x="110.7" y="81.8">SW_1</text>
<text x="113.3" y="79.2">SW</text>
<text x="104.1" y="89.7">VC</text>
<text x="111.8" y="89.9" transform="rotate(-90 111.8 89.9)">GND</text>
<text x="114.2" y="89.7">FB</text>
<text x="221.7" y="134.3" transform="rotate(-90 221.7 134.3)">T</text>
<text x="132.9" y="144.6">INPUT</text>
<text x="132.9" y="149.8">ADJ/GND</text>
<text x="144.1" y="147.2">OUTPUT</text>
<text x="62.1" y="163.1" transform="rotate(-90 62.1 163.1)">T</text>
<text x="67.3" y="163.1" transform="rotate(-90 67.3 163.1)">T</text>
</g>
<g font-size="2.3" fill="#000080">
<text x="81.9" y="16.2">D6</text>
<text x="29.5" y="29.3">J2</text>
<text x="81.9" y="29.5">Q1</text>
<text x="81.9" y="26.9">1N5819</text>
<text x="81.9" y="32.6">AOD407</text>
<text x="62.5" y="41">R17</text>
<text x="109.6" y="41">DZ1</text>
<text x="29.5" y="47.8">Domino4PinRA</text>
<text x="62.5" y="44.2">2.2K</text>
<text x="109.6" y="44.2">3.3V</text>
<text x="62.5" y="54.1">D3</text>
<text x="62.5" y="57.2">0603</text>
<text x="91.3" y="56.7">R23</text>
<text x="91.3" y="59.9">47K</text>
<text x="241.5" y="60.9">T1</text>
<text x="241.5" y="64">5V</text>
<text x="147.3" y="71.1">L1</text>
<text x="102.8" y="74.8">U6</text>
<text x="225.8" y="73.7">D1</text>
<text x="147.3" y="81.8">47uH</text>
<text x="190.7" y="82.9">R20</text>
<text x="71.4" y="85.5">C2</text>
<text x="71.4" y="88.1">330uF</text>
<text x="84.5" y="85.5">C1</text>
<text x="84.5" y="88.1">0.1uF</text>
<text x="95" y="85.5">C31</text>
<text x="95" y="88.1">1uF 4</text>
<text x="135.8" y="85.5">D2</text>
<text x="135.8" y="88.6">SS34/B360</text>
<text x="190.7" y="86">2.2K</text>
<text x="202.2" y="85.5">C33</text>
<text x="202.2" y="88.1">33nF</text>
<text x="212.7" y="88.1">C10</text>
<text x="223.2" y="88.1">C4</text>
<text x="225.8" y="84.5">1N5819</text>
<text x="243" y="85.5">R22</text>
<text x="243" y="88.6">2.2K</text>
<text x="102.8" y="94.1">XL4015</text>
<text x="165.6" y="90.7">C32</text>
<text x="165.6" y="93.3">1uF</text>
<text x="173.4" y="90.7">C3</text>
<text x="173.4" y="93.3">470uF</text>
<text x="212.7" y="90.7">470uF</text>
<text x="223.2" y="90.7">0.1uF</text>
<text x="190.7" y="98.6">R21</text>
<text x="190.7" y="101.7">2.2K</text>
<text x="243" y="98.6">D5</text>
<text x="243" y="101.7">0603</text>
<text x="217.9" y="126.3">T10</text>
<text x="217.9" y="130">+3.3V</text>
<text x="131.6" y="137.8">U2</text>
<text x="58.3" y="155.1">T3</text>
<text x="63.6" y="155.1">T4</text>
<text x="95" y="150.9">C11</text>
<text x="95" y="153.5">0.1uF</text>
<text x="108" y="150.9">C12</text>
<text x="181.3" y="150.9">C13</text>
<text x="191.8" y="150.9">C14</text>
<text x="202.2" y="153.5">C15</text>
<text x="58.3" y="158.2">5V</text>
<text x="63.6" y="158.2">5V</text>
<text x="108" y="156.1">1uF</text>
<text x="131.6" y="156.1">LM1086</text>
<text x="181.3" y="156.1">0.1uF</text>
<text x="191.8" y="156.1">1uF</text>
<text x="202.2" y="156.1">470uF</text>
</g>
<g font-size="2.3">
<text x="54.1" y="30.6">+24V</text>
<text x="111.7" y="30.6">+24V_OUT</text>
<text x="123.7" y="40.8">Option:</text>
<text x="123.7" y="43.1">Using a **diode** will cause a voltage drop of about **0.7V**.</text>
<text x="123.7" y="45.4">Using a **FET** will cause a voltage drop of about **0.2V**.</text>
<text x="123.7" y="47.8">If the power supply is sufficient, it is **recommended to use a FET**.</text>
<text x="236.3" y="71.9">+5V</text>
<text x="90.8" y="135.2">+5V</text>
<text x="202.8" y="135.2">+3.3V</text>
<text x="176.1" y="177">Title</text>
<text x="186.5" y="179.7">&lt;Title&gt;</text>
<text x="176.1" y="184.9">Size</text>
<text x="186.5" y="184.9">Document Number</text>
<text x="262.4" y="184.9">Rev</text>
<text x="178.7" y="187.5">A</text>
<text x="186.5" y="187.5">&lt;Doc&gt;</text>
<text x="254.6" y="187.5">&lt;RevCode&gt;</text>
<text x="176.1" y="192.7">Date:</text>
<text x="189.7" y="192.7">Thursday, March 05, 2026</text>
<text x="228.4" y="192.7">Sheet</text>
<text x="241.5" y="192.7">1</text>
<text x="249.3" y="192.7">of</text>
<text x="257.2" y="192.7">1</text>
</g>
<g font-size="2.3" fill="#f00">
<text x="119" y="32.9">24V_OUT</text>
<text x="58.8" y="77.4">24V_OUT</text>
</g>
<g font-size="1.9">
<text x="46.6" y="9.4">5</text>
<text x="96.3" y="9.4">4</text>
<text x="146" y="9.4">3</text>
<text x="195.7" y="9.4">2</text>
<text x="245.4" y="9.4">1</text>
<text x="19.8" y="34.6">D</text>
<text x="270.9" y="34.6">D</text>
<text x="19.8" y="80.3">C</text>
<text x="270.9" y="80.3">C</text>
<text x="19.8" y="126.2">B</text>
<text x="270.9" y="126.2">B</text>
<text x="19.8" y="171.9">A</text>
<text x="270.9" y="171.9">A</text>
<text x="46.6" y="195.2">5</text>
<text x="96.3" y="195.2">4</text>
<text x="146" y="195.2">3</text>
<text x="195.7" y="195.2">2</text>
<text x="245.4" y="195.2">1</text>
</g>
</svg>
